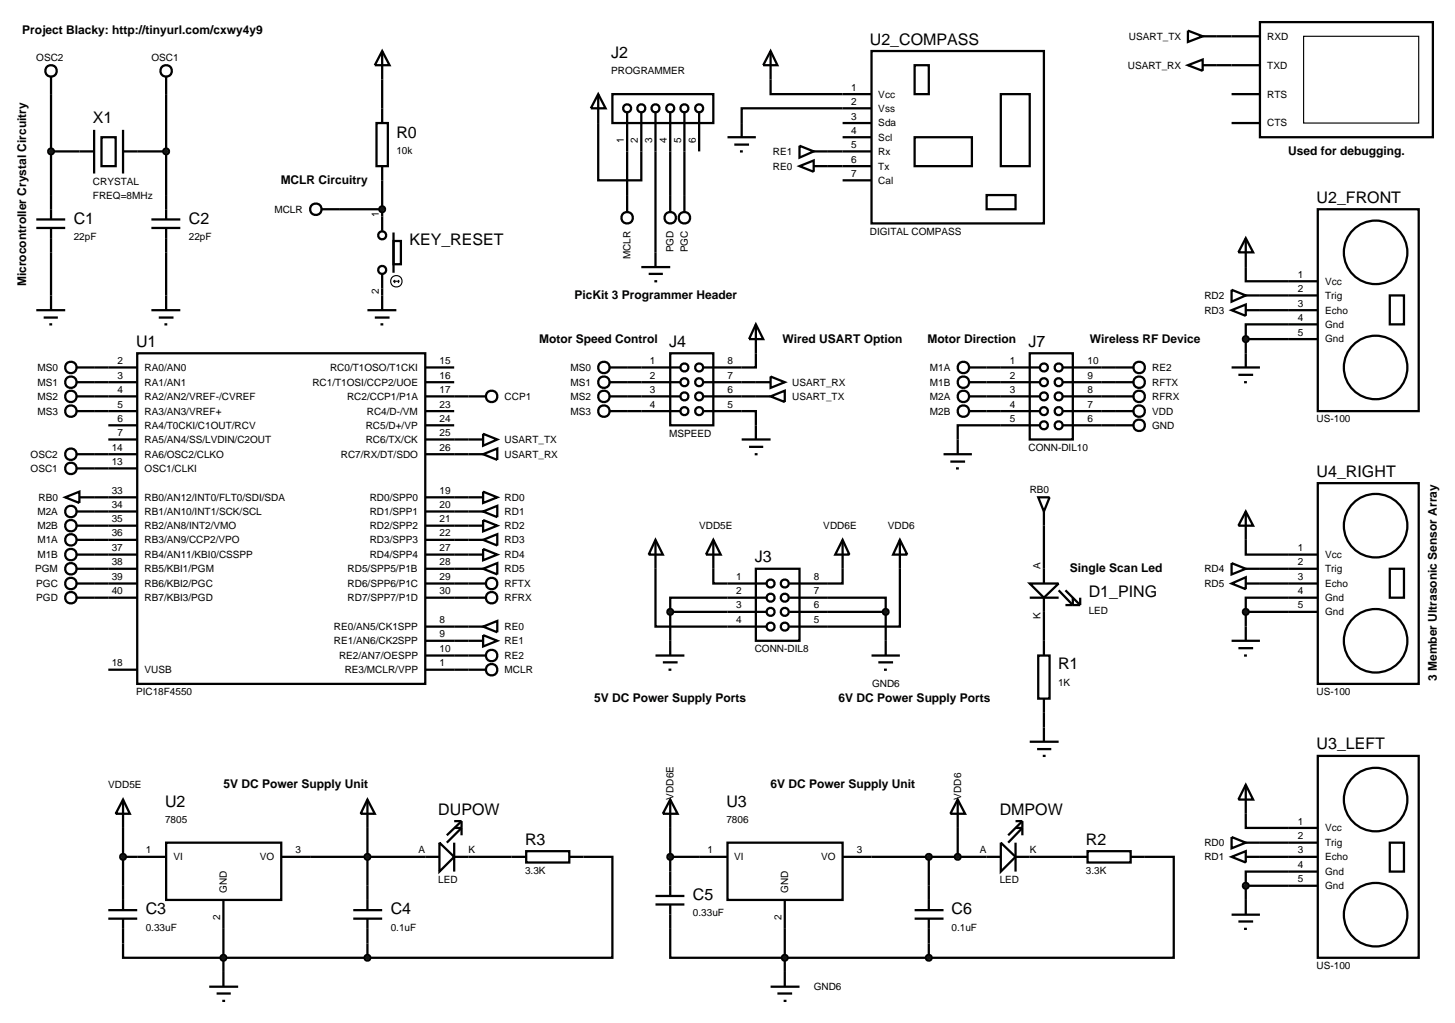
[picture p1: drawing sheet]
<svg xmlns="http://www.w3.org/2000/svg" width="257mm" height="180mm" viewBox="0 0 257 180" stroke-linecap="round" stroke-linejoin="round" font-family="sans-serif">
<g fill="none" stroke="#000" stroke-width=".4">
<path d="M9 13.5v25.2M29.3 16.6v22.1M67.4 14v5.1M135.9 14v2.6h12.7M148.6 19.1h-17.8v2.6M214.6 6.4h2.6M214.6 11.5h2.6M6.4 38.7h5.1M9 26.7h7.6M16.6 22.9v7.7M17.9 24.2h2.5v5.1h-2.5zM21.7 26.7h7.6"/>
<path d="M21.7 22.9v7.7M26.7 38.7h5.1M59.8 36.9h7.6M67.4 31.8v6.4M105.5 21.7v10.1h7.6v-5.1M110.6 26.7v7.7M115.6 26.7v17.8M118.2 26.7v7.7M120.7 26.7v7.7M146 26.7h2.6M146 29.3h2.6M6.4 54.7h5.1"/>
<path d="M6.4 40.2h5.1M7.7 56h2.5M8.7 57.2h.5M9 40.2v14.5M26.7 54.7h5.1M26.7 40.2h5.1M28 56h2.6M29 57.2h.5M29.3 40.2v14.5M67.4 50.9v1.2M219.7 47.1v2.5h7.6M219.7 59.8v2.5"/>
<path d="M219.7 59.8h7.6M222.2 52.1h5.1M222.2 54.7h5.1M227.3 57.2h-7.6v2.6M16.6 69.9h7.6M16.6 64.8h7.6M16.6 67.4h7.6M16.6 72.5h7.6M19.1 77.5h5.1M19.1 75h5.1M24.2 62.3h50.8v58.3h-50.8zM75 77.5h7.6"/>
<path d="M75 69.9h7.6M75 64.8h5.1M75 67.4h5.1M75 72.5h5.1M75 75h5.1M110.6 69.9h2.5M110.6 64.8h2.5M110.6 67.4h2.5M110.6 72.5h2.5M130.8 72.5h2.5v2.5M130.8 69.9h2.5M130.8 67.4h2.5"/>
<path d="M133.3 62.3v2.5h-2.5M174 69.9h2.5M174 64.8h2.5M174 67.4h2.5M174 72.5h2.5M176.5 75h-7.6v2.5M194.3 69.9h2.5M194.3 64.8h2.5M194.3 67.4h2.5M194.3 72.5h2.5M194.3 75h2.5M13.5 82.6h10.7"/>
<path d="M13.5 80.1h10.7M16.6 92.7h7.6M16.6 90.2h7.6M16.6 97.8h7.6M16.6 95.2h7.6M16.6 87.7h7.6M75 80.1h7.6M75 92.7h7.6M75 90.2h7.6M75 97.8h7.6M75 95.2h7.6M75 87.7h7.6"/>
<path d="M184.1 92.7v7.6M219.7 95.2v2.6h7.6M16.6 100.3h7.6M16.6 105.4h7.6M16.6 102.9h7.6M19.1 118.1h5.1M75 118.1h7.6M75 100.3h7.6M75 105.4h7.6M75 102.9h7.6M75 110.5h7.6M75 113h7.6"/>
<path d="M75 115.6h7.6M115.6 100.3v10.2h12.7M118.2 107.9h10.1M118.2 107.9v5.1M125.8 100.3v2.6h2.5M128.3 105.4h-10.1v2.5M146 105.4h10.2v2.5M146 107.9h10.2M148.6 100.3v2.6h-2.6M156.2 107.9v5.1M158.7 100.3v10.2h-12.7M184.1 107.9v5.1"/>
<path d="M219.7 107.9v2.6M219.7 107.9h7.6M222.2 100.3h5.1M222.2 102.9h5.1M227.3 105.4h-7.6v2.5M184.1 125.7v2.6M21.7 151.1h2.5M21.7 146v10.2M54.7 151.1h20.3M64.8 146v10.2M82.6 151.1h7.6M102.9 151.1h5.1v17.8h-43.2"/>
<path d="M118.2 151.1h5.1M118.2 146v7.7M153.7 151.1h20.3M163.8 151.1v5.1M168.9 146v5.1M181.6 151.1h7.6M201.9 151.1h5.1v17.8h-43.2M219.7 143.5v2.5h7.6M219.7 156.2v2.5M219.7 156.2h7.6M222.2 148.6h5.1M222.2 151.1h5.1"/>
<path d="M227.3 153.7h-7.6v2.5M21.7 166.4v2.5h43.1M39.4 163.8v7.6M64.8 166.4v2.5M118.2 163.8v5.1h45.6M138.4 163.8v7.6M163.8 166.4v2.5"/>
<circle cx="9" cy="12.5" r="1.01"/>
<circle cx="12.5" cy="80.1" r="1.01"/>
<circle cx="12.5" cy="82.6" r="1.01"/>
</g>
<path d="M8.6 26.4l.4-.2-.5 .5zM9 26.2l.4 .2 .1 .3zM9 27.2l.5-.5-.1 .3zM8.5 26.7l.5 .5-.3-.1z" fill="#004000" stroke="#000" stroke-width=".4"/>
<path d="M8.5 26.7l.5-.5 .5 .5-.5 .5z" fill="#004000"/>
<g fill="none" stroke="#000" stroke-width=".4">
<path d="M29.3 13.5v3.1"/>
<circle cx="29.3" cy="12.5" r="1.01"/>
</g>
<path d="M28.9 26.4l.4-.2-.5 .5zM29.3 26.2l.3 .1 .2 .4zM29.3 27.2l.5-.5-.2 .4zM28.8 26.7l.5 .5-.4-.2z" fill="#004000" stroke="#000" stroke-width=".4"/>
<path d="M28.8 26.7l.5-.5 .5 .5-.5 .5z" fill="#004000"/>
<g fill="none" stroke="#000" stroke-width=".4">
<path d="M67.4 19.1v2.6M66.4 21.7h2v7.6h-2zM67.4 29.3v2.5M67.4 38.2v2.5M64.8 54.7h5.1M66.1 56h2.6M67.1 57.2h.5M67.4 48.3v2.6M67.4 52.1v2.6M69.4 42.5h1.3v4.1h-1.3zM69.4 41v7.1"/>
<circle cx="67.4" cy="47.6" r=".7"/>
<circle cx="67.4" cy="41.5" r=".7"/>
</g>
<g fill="none" stroke="#000" stroke-width=".2">
<path d="M69.4 49.6h1M69.4 49.6l.3 .3M69.7 49.4l-.3 .2M70.2 49.4l.2 .2M70.4 49.6l-.2 .3"/>
<circle cx="69.9" cy="49.6" r="1.01"/>
</g>
<path d="M67 36.6l.4-.2-.5 .5zM67.4 36.4l.3 .1 .2 .4zM67.9 36.9l-.2 .4-.3 .1zM66.9 36.9l.5 .5-.4-.2z" fill="#004000" stroke="#000" stroke-width=".4"/>
<path d="M67.4 36.4l.5 .5-.5 .5-.5-.5z" fill="#004000"/>
<g fill="none" stroke="#000" stroke-width=".4">
<path d="M209.5 5.4l2.6 1-2.6 1zM209.5 11.5l2.6-1v2zM212.1 6.4h2.5M212.1 11.5h2.5M217.2 6.4h5M217.2 16.6h5M217.2 11.5h5M222.2 3.9h30.5v20.3h-30.5zM56.7 36.9h3.1M217.2 21.7h5M232.4 36.9h17.8v35.6h-17.8zM227.3 49.6h5.1"/>
<path d="M227.3 52.1h5.1M227.3 54.7h5.1M227.3 57.2h5.1M227.3 59.8h5.1M245.1 52.1h2.5v5.1h-2.5zM82.6 77.5h2.6M82.6 69.9h3.1M85.2 76.5l2.5 1-2.5 1.1zM82.6 80.1h2.6M85.2 80.1l2.5-1v2zM227.3 97.8h5.1M232.4 85.2h17.8v35.4h-17.8z"/>
<path d="M82.6 118.1h3.1M227.3 100.3h5.1M227.3 102.9h5.1M227.3 105.4h5.1M227.3 107.9h5.1M245.1 100.3h2.5v5.1h-2.5zM232.4 133.3h17.8v35.6h-17.8zM219.7 158.7v2.6M227.3 146h5.1M227.3 148.6h5.1M227.3 151.1h5.1M227.3 153.7h5.1"/>
<path d="M227.3 156.2h5.1M245.1 148.6h2.5v5.1h-2.5zM217.2 161.3h5M218.4 162.5h2.6M219.4 163.8h.5"/>
<circle cx="55.7" cy="36.9" r="1.01"/>
<circle cx="242.6" cy="44.5" r="5.6"/>
<circle cx="86.7" cy="69.9" r="1.01"/>
<circle cx="242.6" cy="64.8" r="5.6"/>
<circle cx="242.6" cy="92.7" r="5.6"/>
<circle cx="86.7" cy="118.1" r="1.01"/>
<circle cx="242.6" cy="113" r="5.6"/>
<circle cx="242.6" cy="141" r="5.6"/>
<circle cx="242.6" cy="161.3" r="5.6"/>
</g>
<path d="M229.9 6.4h20.3v15.3h-20.3z" fill="none" stroke="#000" stroke-width=".2"/>
<path d="M219.4 155.8l.3-.1-.5 .5zM219.7 155.7l.4 .2 .1 .3zM219.7 156.7l.5-.5-.2 .4zM219.2 156.2l.5 .5-.3-.1z" fill="#004000" stroke="#000" stroke-width=".4"/>
<path d="M219.7 155.7l.5 .5-.5 .5-.5-.5z" fill="#004000"/>
<path d="M217.2 64.8h5M218.4 66.1h2.6M219.4 67.4h.5M219.7 62.3v2.5M217.2 113h5M218.4 114.3h2.6M219.4 115.6h.5M219.7 110.5v2.5" fill="none" stroke="#000" stroke-width=".4"/>
<g fill="#004000" stroke="#000" stroke-width=".4">
<path d="M219.3 107.6l.4-.2-.5 .5zM219.7 107.4l.3 .1 .2 .4zM220.2 107.9l-.1 .3-.4 .2zM219.2 107.9l.5 .5-.4-.2z"/>
<path d="M219.4 59.4l.3-.1-.5 .5zM219.7 59.3l.4 .2 .1 .3zM219.7 60.3l.5-.5-.1 .3zM219.2 59.8l.5 .5-.3-.1z"/>
</g>
<g fill="#004000">
<path d="M219.2 107.9l.5-.5 .5 .5-.5 .5z"/>
<path d="M219.7 59.3l.5 .5-.5 .5-.5-.5z"/>
</g>
<g fill="none" stroke="#000" stroke-width=".4">
<path d="M135.9 9l1.2 2.5h-2.5zM135.9 9v5M148.6 16.6h5.1M148.6 19.1h5.1M153.7 9h30.4v30.4h-30.4zM161.3 11.5h2.5v5.1h-2.5zM176.5 16.6h5.1v12.7h-5.1zM128.3 24.2h5M129.5 25.5h2.6M130.5 26.7h.5M130.8 21.7v2.5M141 25.7l2.5 1-2.5 1.1z"/>
<path d="M141 29.3l2.5-1v2zM143.5 26.7h2.5M143.5 29.3h2.5M148.6 21.7h5.1M148.6 24.2h5.1M148.6 26.7h5.1M148.6 29.3h5.1M148.6 31.8h5.1M161.3 24.2h10.1v5.1h-10.1zM174 34.4h5.1v2.5h-5.1zM217.2 51.1l2.5 1-2.5 1.1zM217.2 54.7l2.5-1v2z"/>
<path d="M219.7 42l1.3 2.5h-2.6zM219.7 42v5.1M219.7 52.1h2.5M219.7 54.7h2.5M11.5 87.7l2.5-1v2zM13.5 92.7h3.1M13.5 90.2h3.1M13.5 97.8h3.1M13.5 95.2h3.1M14 87.7h2.6M82.6 92.7h2.6M82.6 90.2h2.6"/>
<path d="M82.6 97.8h2.6M82.6 95.2h2.6M82.6 87.7h2.6M85.2 90.2l2.5-1v2zM85.2 86.7l2.5 1-2.5 1zM85.2 95.2l2.5-1v2zM85.2 91.7l2.5 1-2.5 1zM85.2 96.8l2.5 1-2.5 1zM183.1 87.7h2l-1 2.5zM184.1 90.2v2.5M217.2 99.3l2.5 1-2.5 1zM219.7 90.2l1.3 2.5h-2.6z"/>
<path d="M219.7 90.2v5M13.5 100.3h3.1M13.5 105.4h3.1M13.5 102.9h3.1M82.6 100.3h2.6M82.6 110.5h2.6M82.6 113h2.6M85.2 100.3l2.5-1v2zM85.2 110.5l2.5-1v2zM85.2 112l2.5 1-2.5 1zM181.6 102.9h5.1l-2.6 2.5zM181.6 105.4h5.1"/>
<path d="M183.1 115.6h2v7.6h-2zM184.1 100.3v2.6M184.1 105.4v2.5M184.1 113v2.6M186.7 104.1l2.5 2.6v-1.3M187.9 104.1l2.6 2.6M187.9 106.7h2.6M190.5 105.4v1.3M217.2 102.9l2.5-1.1v2.1zM219.7 100.3h2.5M219.7 102.9h2.5M184.1 123.2v2.5"/>
<path d="M219.7 138.4l1.3 2.6h-2.6zM219.7 138.4v5.1M24.2 151.1h5.1M29.3 148.6h20.3v10.1h-20.3zM39.4 158.7v5.1M49.6 151.1h5.1M64.8 141l1.3 2.5h-2.5zM64.8 141v5M64.8 156.2v4.3M217.2 147.6l2.5 1-2.5 1zM217.2 151.1l2.5-1v2zM219.7 148.6h2.5"/>
<path d="M219.7 151.1h2.5M36.9 174h5.1M38.2 175.2h2.5M39.2 176.5h.5M39.4 171.4v2.6M62.3 160.5h5.1M62.3 162h5.1M64.8 162v4.4"/>
<circle cx="12.5" cy="90.2" r="1.01"/>
<circle cx="12.5" cy="97.8" r="1.01"/>
<circle cx="12.5" cy="95.2" r="1.01"/>
<circle cx="12.5" cy="92.7" r="1.01"/>
<circle cx="12.5" cy="102.9" r="1.01"/>
<circle cx="12.5" cy="100.3" r="1.01"/>
<circle cx="12.5" cy="105.4" r="1.01"/>
</g>
<g fill="#004000" stroke="#000" stroke-width=".4">
<path d="M39.1 168.5l.3-.1-.5 .5zM39.4 168.4l.4 .2 .1 .3zM39.9 168.9l-.2 .4-.3 .1zM38.9 168.9l.5 .5-.4-.2z"/>
<path d="M64.4 150.8l.4-.2-.5 .5zM64.8 150.6l.4 .2 .1 .3zM64.8 151.6l.5-.5-.2 .4zM64.3 151.1l.5 .5-.4-.2z"/>
</g>
<g fill="#004000">
<path d="M39.4 168.4l.5 .5-.5 .5-.5-.5z"/>
<path d="M64.8 150.6l.5 .5-.5 .5-.5-.5z"/>
</g>
<g fill="none" stroke="#000" stroke-width=".4">
<path d="M21.7 156.2v4.3M75 151.1h2.5M77.5 148.6l2.6 2.5-2.6 2.6zM80.1 148.6v5.1M80.1 146h1.3l-2.6 2.6M80.1 144.8h1.3M80.1 151.1h2.5M81.4 144.8l-2.6 2.5M81.4 144.8v2.5M90.2 151.1h2.6M92.8 150.1h7.6v2h-7.6zM100.4 151.1h2.5"/>
<path d="M19.1 160.5h5.1M19.1 162h5.1M21.7 162v4.4"/>
</g>
<path d="M64.5 168.5l.3-.1-.5 .5zM64.8 168.4l.4 .2 .1 .3zM64.8 169.4l.5-.5-.2 .4zM64.3 168.9l.5 .5-.4-.2z" fill="#004000" stroke="#000" stroke-width=".4"/>
<path d="M64.8 168.4l.5 .5-.5 .5-.5-.5z" fill="#004000"/>
<g fill="none" stroke="#000" stroke-width=".4">
<path d="M108 16.6h17.8v5.1h-17.8zM110.6 19.9v6.8M113.1 19.9v6.8M115.6 19.9v6.8M118.2 19.9v6.8M120.7 19.9v6.8M123.3 19.9v6.8M110.6 34.4v3M118.2 34.4v3M120.7 34.4v3M13.5 64.8h3.1M13.5 67.4h3.1"/>
<path d="M13.5 69.9h3.1M13.5 72.5h3.1M107.5 64.8h3.1M107.5 67.4h3.1M107.5 69.9h3.1M107.5 72.5h3.1M113.1 64.8h6.9M113.1 67.4h6.9M113.1 69.9h6.9M113.1 72.5h6.9M118.2 62.3h7.6v12.7h-7.6zM124 64.8h6.8"/>
<path d="M124 67.4h6.8M124 69.9h6.8M124 72.5h6.8M181.6 130.8h5.1M182.9 132.1h2.5M183.9 133.3h.5M184.1 128.3v2.5M123.3 151.1h5M128.3 148.6h20.3v10.1h-20.3zM138.4 158.7v5.1M148.6 151.1h5.1M163.8 156.2v4.3"/>
<path d="M161.3 160.5h5.1M161.3 162h5.1M163.8 162v4.4"/>
<circle cx="110.6" cy="19.1" r=".7"/>
<circle cx="113.1" cy="19.1" r=".7"/>
<circle cx="115.6" cy="19.1" r=".7"/>
<circle cx="118.2" cy="19.1" r=".7"/>
<circle cx="120.7" cy="19.1" r=".7"/>
<circle cx="123.3" cy="19.1" r=".7"/>
<circle cx="110.6" cy="38.4" r="1.01"/>
<circle cx="118.2" cy="38.4" r="1.01"/>
<circle cx="120.7" cy="38.4" r="1.01"/>
<circle cx="12.5" cy="64.8" r="1.01"/>
<circle cx="12.5" cy="67.4" r="1.01"/>
<circle cx="12.5" cy="72.5" r="1.01"/>
<circle cx="12.5" cy="69.9" r="1.01"/>
<circle cx="106.5" cy="67.4" r="1.01"/>
<circle cx="106.5" cy="64.8" r="1.01"/>
<circle cx="106.5" cy="72.5" r="1.01"/>
<circle cx="106.5" cy="69.9" r="1.01"/>
<circle cx="120.7" cy="64.8" r=".7"/>
<circle cx="120.7" cy="67.4" r=".7"/>
<circle cx="120.7" cy="72.5" r=".7"/>
<circle cx="120.7" cy="69.9" r=".7"/>
<circle cx="123.3" cy="69.9" r=".7"/>
<circle cx="123.3" cy="72.5" r=".7"/>
<circle cx="123.3" cy="64.8" r=".7"/>
<circle cx="123.3" cy="67.4" r=".7"/>
</g>
<path d="M163.4 150.8l.4-.2-.5 .5zM163.8 150.6l.4 .2 .1 .3zM164.3 151.1l-.2 .4-.3 .1zM163.3 151.1l.5 .5-.3-.1z" fill="#004000" stroke="#000" stroke-width=".4"/>
<path d="M163.8 150.6l.5 .5-.5 .5-.5-.5z" fill="#004000"/>
<path d="M174 151.1h2.5M176.5 148.6l2.6 2.5-2.6 2.6zM179.1 148.6v5.1M179.1 146h1.2l-2.5 2.6M179.1 144.8h1.2M179.1 151.1h2.5M180.3 144.8l-2.5 2.5M180.3 144.8v2.5M189.2 151.1h2.6M191.8 150.1h7.6v2h-7.6zM199.4 151.1h2.5" fill="none" stroke="#000" stroke-width=".4"/>
<path d="M163.5 168.5l.3-.1-.5 .5zM163.8 168.4l.4 .2 .1 .3zM164.3 168.9l-.2 .4-.3 .1zM163.3 168.9l.5 .5-.3-.1z" fill="#004000" stroke="#000" stroke-width=".4"/>
<path d="M163.8 168.4l.5 .5-.5 .5-.5-.5z" fill="#004000"/>
<path d="M115.6 158h5.1M115.6 159.5h5.1M118.2 153.7v4.3M118.2 159.5v4.3" fill="none" stroke="#000" stroke-width=".4"/>
<path d="M138.1 168.5l.3-.1-.5 .5zM138.4 168.4l.4 .2 .1 .3zM138.9 168.9l-.2 .4-.3 .1zM137.9 168.9l.5 .5-.3-.1z" fill="#004000" stroke="#000" stroke-width=".4"/>
<path d="M138.4 168.4l.5 .5-.5 .5-.5-.5z" fill="#004000"/>
<g fill="none" stroke="#000" stroke-width=".4">
<path d="M133.3 57.2l1.3 2.6h-2.5zM133.3 57.2v5.1M130.8 77.5h5.1M132.1 78.8h2.5M133.3 75v2.5M133.3 69.9h2.6M133.3 67.4h2.6M135.9 69.9l2.5-1v2zM135.9 66.4l2.5 1-2.5 1zM133.1 80.1h.5M168.9 141l1.3 2.5h-2.6zM168.9 141v5"/>
<path d="M135.9 174h5.1M137.1 175.2h2.6M138.2 176.5h.5M138.4 171.4v2.6"/>
</g>
<path d="M168.5 150.8l.4-.2-.5 .5zM168.9 150.6l.4 .2 .1 .3zM169.4 151.1l-.2 .4-.3 .1zM168.4 151.1l.5 .5-.3-.1z" fill="#004000" stroke="#000" stroke-width=".4"/>
<path d="M168.4 151.1l.5-.5 .5 .5-.5 .5z" fill="#004000"/>
<g fill="none" stroke="#000" stroke-width=".4">
<path d="M67.4 9l1.3 2.5h-2.6zM67.4 9v5M168.9 77.5v2.6M170.9 64.8h3.1M170.9 67.4h3.1M170.9 69.9h3.1M170.9 72.5h3.1M176.5 64.8h6.9M176.5 67.4h6.9M176.5 69.9h6.9M176.5 72.5h6.9M176.5 75h6.9"/>
<path d="M181.6 62.3h7.6v15.2h-7.6zM187.4 64.8h6.9M187.4 67.4h6.9M187.4 69.9h6.9M187.4 72.5h6.9M187.4 75h6.9M196.8 64.8h3.1M196.8 67.4h3.1M196.8 69.9h3.1M196.8 72.5h3.1M196.8 75h3.1M166.4 80.1h5"/>
<path d="M167.6 81.4h2.6M168.6 82.6h.5M82.6 102.9h3.1M82.6 105.4h3.1M82.6 115.6h3.1M128.3 102.9h6.8M128.3 105.4h6.8M128.3 107.9h6.8M128.3 110.5h6.8M133.3 100.3h7.7v12.7h-7.7zM139.2 102.9h6.8M139.2 105.4h6.8"/>
<path d="M139.2 107.9h6.8M139.2 110.5h6.8"/>
<circle cx="169.9" cy="64.8" r="1.01"/>
<circle cx="169.9" cy="67.4" r="1.01"/>
<circle cx="169.9" cy="72.5" r="1.01"/>
<circle cx="169.9" cy="69.9" r="1.01"/>
<circle cx="184.1" cy="64.8" r=".7"/>
<circle cx="184.1" cy="67.4" r=".7"/>
<circle cx="184.1" cy="75" r=".7"/>
<circle cx="184.1" cy="72.5" r=".7"/>
<circle cx="184.1" cy="69.9" r=".7"/>
<circle cx="186.7" cy="75" r=".7"/>
<circle cx="186.7" cy="69.9" r=".7"/>
<circle cx="186.7" cy="72.5" r=".7"/>
<circle cx="186.7" cy="64.8" r=".7"/>
<circle cx="186.7" cy="67.4" r=".7"/>
<circle cx="200.9" cy="75" r="1.01"/>
<circle cx="200.9" cy="69.9" r="1.01"/>
<circle cx="200.9" cy="72.5" r="1.01"/>
<circle cx="200.9" cy="67.4" r="1.01"/>
<circle cx="200.9" cy="64.8" r="1.01"/>
<circle cx="86.7" cy="105.4" r="1.01"/>
<circle cx="86.7" cy="115.6" r="1.01"/>
<circle cx="86.7" cy="102.9" r="1.01"/>
<circle cx="135.9" cy="107.9" r=".7"/>
<circle cx="135.9" cy="102.9" r=".7"/>
<circle cx="135.9" cy="105.4" r=".7"/>
<circle cx="135.9" cy="110.5" r=".7"/>
<circle cx="138.4" cy="107.9" r=".7"/>
<circle cx="138.4" cy="102.9" r=".7"/>
<circle cx="138.4" cy="105.4" r=".7"/>
<circle cx="138.4" cy="110.5" r=".7"/>
</g>
<g fill="#004000" stroke="#000" stroke-width=".4">
<path d="M21.3 150.8l.4-.2-.5 .5zM21.7 150.6l.4 .2 .1 .3zM22.2 151.1l-.2 .4-.3 .1zM21.2 151.1l.5 .5-.3-.1z"/>
<path d="M117.8 150.8l.4-.2-.5 .5zM118.2 150.6l.3 .1 .2 .4zM118.7 151.1l-.2 .4-.3 .1zM117.7 151.1l.5 .5-.3-.1z"/>
</g>
<g fill="#004000">
<path d="M21.2 151.1l.5-.5 .5 .5-.5 .5z"/>
<path d="M118.2 150.6l.5 .5-.5 .5-.5-.5z"/>
</g>
<path d="M125.8 95.2l1.3 2.6h-2.6zM125.8 95.2v5.1M115.6 115.6h5.1M116.9 116.8h2.6M117.9 118.1h.5M118.2 113v2.6M21.7 141l1.2 2.5h-2.5zM21.7 141v5M118.2 141l1.3 2.5h-2.6zM118.2 141v5" fill="none" stroke="#000" stroke-width=".4"/>
<path d="M117.9 107.5l.3-.1-.5 .5zM118.2 107.4l.3 .1 .2 .4zM118.7 107.9l-.2 .4-.3 .1zM117.7 107.9l.5 .5-.4-.2z" fill="#004000" stroke="#000" stroke-width=".4"/>
<path d="M118.2 107.4l.5 .5-.5 .5-.5-.5z" fill="#004000"/>
<path d="M115.6 95.2l1.3 2.6h-2.5zM115.6 95.2v5.1M148.6 95.2l1.2 2.6h-2.5zM148.6 95.2v5.1M158.7 95.2l1.3 2.6h-2.5zM158.7 95.2v5.1M153.7 115.6h5M154.9 116.8h2.6M155.9 118.1h.5M156.2 113v2.6" fill="none" stroke="#000" stroke-width=".4"/>
<path d="M155.8 107.6l.4-.2-.5 .5zM156.2 107.4l.3 .1 .2 .4zM156.7 107.9l-.1 .3-.4 .2zM155.7 107.9l.5 .5-.3-.1z" fill="#004000" stroke="#000" stroke-width=".4"/>
<path d="M155.7 107.9l.5-.5 .5 .5-.5 .5z" fill="#004000"/>
<path d="M105.5 16.6l1.3 2.5h-2.6zM105.5 16.6v5.1M113.1 47.1h5.1M114.4 48.3h2.5M115.4 49.6h.5M115.6 44.5v2.6" fill="none" stroke="#000" stroke-width=".4"/>
<g font-size="2.8">
<text x="107.8" y="10.3">J2</text>
<text x="153.4" y="7.9">U2_COMPASS</text>
<text x="16.4" y="21.8">X1</text>
<text x="69.9" y="24.3">R0</text>
<text x="232.2" y="35.8">U2_FRONT</text>
<text x="13" y="39.5">C1</text>
<text x="33.3" y="39.5">C2</text>
<text x="72.2" y="43.3">KEY_RESET</text>
<text x="24" y="61.2">U1</text>
<text x="118" y="61.2">J4</text>
<text x="181.4" y="61.2">J7</text>
<text x="232.2" y="84.1">U4_RIGHT</text>
<text x="133.1" y="99.2">J3</text>
<text x="192" y="105.4">D1_PING</text>
<text x="186.6" y="118.1">R1</text>
<text x="232.2" y="132.2">U3_LEFT</text>
<text x="29.1" y="142.3">U2</text>
<text x="77.3" y="143.7">DUPOW</text>
<text x="128.1" y="142.3">U3</text>
<text x="176.3" y="143.7">DMPOW</text>
<text x="92.6" y="149">R3</text>
<text x="191.5" y="149">R2</text>
<text x="25.7" y="161.3">C3</text>
<text x="68.9" y="161.3">C4</text>
<text x="122.2" y="158.8">C5</text>
<text x="167.8" y="161.3">C6</text>
</g>
<g font-size="2.1">
<text x="3.9" y="5.9">Project Blacky: http://tinyurl.com/cxwy4y9</text>
<text x="227.2" y="27.3">Used for debugging.</text>
<text x="49.5" y="32.4">MCLR Circuitry</text>
<text x="4.6" y="50.5" transform="rotate(-90 4.6 50.5)">Microcontroller Crystal Circuitry</text>
<text x="101.3" y="52.7">PicKit 3 Programmer Header</text>
<text x="95.1" y="60.4">Motor Speed Control</text>
<text x="138" y="60.4">Wired USART Option</text>
<text x="163.6" y="60.4">Motor Direction</text>
<text x="192.2" y="60.4">Wireless RF Device</text>
<text x="188.7" y="100.9">Single Scan Led</text>
<text x="104.8" y="123.8">5V DC Power Supply Ports</text>
<text x="147.9" y="123.8">6V DC Power Supply Ports</text>
<text x="253.4" y="120.1" transform="rotate(-90 253.4 120.1)">3 Member Ultrasonic Sensor Array</text>
<text x="39.4" y="139">5V DC Power Supply Unit</text>
<text x="135.9" y="139">6V DC Power Supply Unit</text>
</g>
<g font-size="1.8">
<text x="6.4" y="10.8">OSC2</text>
<text x="26.7" y="10.8">OSC1</text>
<text x="199.1" y="7">USART_TX</text>
<text x="223.5" y="7">RXD</text>
<text x="107.8" y="13.1">PROGRAMMER</text>
<text x="150.1" y="16">1</text>
<text x="154.9" y="17.2">Vcc</text>
<text x="198.9" y="12.1">USART_RX</text>
<text x="223.5" y="17.2">RTS</text>
<text x="223.5" y="12.1">TXD</text>
<text x="150.1" y="18.5">2</text>
<text x="150.1" y="21.1">3</text>
<text x="150.1" y="23.6">4</text>
<text x="154.9" y="19.7">Vss</text>
<text x="154.9" y="22.3">Sda</text>
<text x="223.5" y="22.3">CTS</text>
<text x="69.9" y="27.1">10k</text>
<text x="110" y="25.2" transform="rotate(-90 110 25.2)">1</text>
<text x="112.5" y="25.2" transform="rotate(-90 112.5 25.2)">2</text>
<text x="115" y="25.2" transform="rotate(-90 115 25.2)">3</text>
<text x="117.6" y="25.2" transform="rotate(-90 117.6 25.2)">4</text>
<text x="120.1" y="25.2" transform="rotate(-90 120.1 25.2)">5</text>
<text x="122.7" y="25.2" transform="rotate(-90 122.7 25.2)">6</text>
<text x="136.3" y="27.3">RE1</text>
<text x="136.3" y="29.9">RE0</text>
<text x="150.1" y="26.1">5</text>
<text x="150.1" y="28.7">6</text>
<text x="154.9" y="24.8">Scl</text>
<text x="154.9" y="27.3">Rx</text>
<text x="154.9" y="29.9">Tx</text>
<text x="16.4" y="32.6">CRYSTAL</text>
<text x="16.4" y="35.1">FREQ=8MHz</text>
<text x="150.1" y="31.2">7</text>
<text x="154.9" y="32.4">Cal</text>
<text x="48.4" y="37.5">MCLR</text>
<text x="66.8" y="38.2" transform="rotate(-90 66.8 38.2)">1</text>
<text x="153.4" y="41.5">DIGITAL COMPASS</text>
<text x="13" y="42.3">22pF</text>
<text x="33.3" y="42.3">22pF</text>
<text x="111.2" y="45.7" transform="rotate(-90 111.2 45.7)">MCLR</text>
<text x="118.8" y="44.5" transform="rotate(-90 118.8 44.5)">PGD</text>
<text x="121.3" y="44.5" transform="rotate(-90 121.3 44.5)">PGC</text>
<text x="66.8" y="51.9" transform="rotate(-90 66.8 51.9)">2</text>
<text x="212.4" y="52.7">RD2</text>
<text x="228.9" y="49">1</text>
<text x="228.9" y="51.5">2</text>
<text x="233.7" y="50.2">Vcc</text>
<text x="233.7" y="52.7">Trig</text>
<text x="212.4" y="55.3">RD3</text>
<text x="228.9" y="54.1">3</text>
<text x="228.9" y="56.6">4</text>
<text x="228.9" y="59.2">5</text>
<text x="233.7" y="55.3">Echo</text>
<text x="233.7" y="57.8">Gnd</text>
<text x="6.6" y="65.4">MS0</text>
<text x="20.7" y="64.2">2</text>
<text x="25.5" y="65.4">RA0/AN0</text>
<text x="58.2" y="65.4">RC0/T1OSO/T1CKI</text>
<text x="77.5" y="64.2">15</text>
<text x="100.6" y="65.4">MS0</text>
<text x="114.6" y="64.2">1</text>
<text x="128.3" y="64.2">8</text>
<text x="164" y="65.4">M1A</text>
<text x="178.1" y="64.2">1</text>
<text x="191.8" y="64.2">10</text>
<text x="203.2" y="65.4">RE2</text>
<text x="233.7" y="60.4">Gnd</text>
<text x="6.6" y="68">MS1</text>
<text x="6.6" y="70.5">MS2</text>
<text x="20.7" y="66.8">3</text>
<text x="20.7" y="69.3">4</text>
<text x="20.7" y="71.9">5</text>
<text x="25.5" y="68">RA1/AN1</text>
<text x="25.5" y="70.5">RA2/AN2/VREF-/CVREF</text>
<text x="55.1" y="68">RC1/T1OSI/CCP2/UOE</text>
<text x="61.2" y="70.5">RC2/CCP1/P1A</text>
<text x="77.5" y="66.8">16</text>
<text x="77.5" y="69.3">17</text>
<text x="77.5" y="71.9">23</text>
<text x="89" y="70.5">CCP1</text>
<text x="100.6" y="68">MS1</text>
<text x="100.6" y="70.5">MS2</text>
<text x="114.6" y="66.8">2</text>
<text x="114.6" y="69.3">3</text>
<text x="114.6" y="71.9">4</text>
<text x="128.3" y="66.8">7</text>
<text x="128.3" y="69.3">6</text>
<text x="128.3" y="71.9">5</text>
<text x="139.7" y="70.5">USART_TX</text>
<text x="139.7" y="68">USART_RX</text>
<text x="164" y="68">M1B</text>
<text x="164" y="70.5">M2A</text>
<text x="178.1" y="66.8">2</text>
<text x="178.1" y="69.3">3</text>
<text x="178.1" y="71.9">4</text>
<text x="191.8" y="66.8">9</text>
<text x="191.8" y="69.3">8</text>
<text x="191.8" y="71.9">7</text>
<text x="203.2" y="68">RFTX</text>
<text x="203.2" y="70.5">RFRX</text>
<text x="6.6" y="73.1">MS3</text>
<text x="20.7" y="74.4">6</text>
<text x="20.7" y="76.9">7</text>
<text x="25.5" y="73.1">RA3/AN3/VREF+</text>
<text x="25.5" y="75.6">RA4/T0CKI/C1OUT/RCV</text>
<text x="64.5" y="75.6">RC5/D+/VP</text>
<text x="64.7" y="73.1">RC4/D-/VM</text>
<text x="77.5" y="74.4">24</text>
<text x="77.5" y="76.9">25</text>
<text x="100.6" y="73.1">MS3</text>
<text x="118" y="77">MSPEED</text>
<text x="164" y="73.1">M2B</text>
<text x="178.1" y="74.4">5</text>
<text x="191.8" y="74.4">6</text>
<text x="203.2" y="73.1">VDD</text>
<text x="203.2" y="75.6">GND</text>
<text x="232.2" y="74.5">US-100</text>
<text x="5.4" y="83.2">OSC1</text>
<text x="5.4" y="80.7">OSC2</text>
<text x="19.7" y="79.5">14</text>
<text x="19.7" y="82">13</text>
<text x="25.5" y="78.1">RA5/AN4/SS/LVDIN/C2OUT</text>
<text x="25.5" y="80.7">RA6/OSC2/CLKO</text>
<text x="25.5" y="83.2">OSC1/CLKI</text>
<text x="60.1" y="80.7">RC7/RX/DT/SDO</text>
<text x="64.5" y="78.1">RC6/TX/CK</text>
<text x="77.5" y="79.5">26</text>
<text x="89" y="80.7">USART_RX</text>
<text x="89" y="78.1">USART_TX</text>
<text x="181.4" y="79.6">CONN-DIL10</text>
<text x="6.8" y="88.3">RB0</text>
<text x="19.7" y="87.1">33</text>
<text x="19.7" y="89.6">34</text>
<text x="25.5" y="88.3">RB0/AN12/INT0/FLT0/SDI/SDA</text>
<text x="65.2" y="88.3">RD0/SPP0</text>
<text x="77.5" y="87.1">19</text>
<text x="77.5" y="89.6">20</text>
<text x="89" y="88.3">RD0</text>
<text x="181.6" y="87">RB0</text>
<text x="6.6" y="93.3">M2B</text>
<text x="6.6" y="90.8">M2A</text>
<text x="6.6" y="95.8">M1A</text>
<text x="19.7" y="92.1">35</text>
<text x="19.7" y="94.6">36</text>
<text x="25.5" y="90.8">RB1/AN10/INT1/SCK/SCL</text>
<text x="25.5" y="93.3">RB2/AN8/INT2/VMO</text>
<text x="25.5" y="95.8">RB3/AN9/CCP2/VPO</text>
<text x="65.2" y="90.8">RD1/SPP1</text>
<text x="65.2" y="93.3">RD2/SPP2</text>
<text x="65.2" y="95.8">RD3/SPP3</text>
<text x="77.5" y="92.1">21</text>
<text x="77.5" y="94.6">22</text>
<text x="89" y="90.8">RD1</text>
<text x="89" y="95.8">RD3</text>
<text x="89" y="93.3">RD2</text>
<text x="123.3" y="93.3">VDD5E</text>
<text x="145.2" y="93.3">VDD6E</text>
<text x="156.6" y="93.3">VDD6</text>
<text x="6.2" y="100.9">PGM</text>
<text x="6.6" y="98.4">M1B</text>
<text x="19.7" y="97.2">37</text>
<text x="19.7" y="99.7">38</text>
<text x="25.5" y="98.4">RB4/AN11/KBI0/CSSPP</text>
<text x="25.5" y="100.9">RB5/KBI1/PGM</text>
<text x="61.3" y="100.9">RD5/SPP5/P1B</text>
<text x="65.2" y="98.4">RD4/SPP4</text>
<text x="77.5" y="97.2">27</text>
<text x="77.5" y="99.7">28</text>
<text x="89" y="100.9">RD5</text>
<text x="89" y="98.4">RD4</text>
<text x="183.5" y="100.3" transform="rotate(-90 183.5 100.3)">A</text>
<text x="212.4" y="100.9">RD4</text>
<text x="228.9" y="97.2">1</text>
<text x="228.9" y="99.7">2</text>
<text x="233.7" y="98.4">Vcc</text>
<text x="233.7" y="100.9">Trig</text>
<text x="6.4" y="106">PGD</text>
<text x="6.4" y="103.5">PGC</text>
<text x="19.7" y="102.3">39</text>
<text x="19.7" y="104.8">40</text>
<text x="25.5" y="103.5">RB6/KBI2/PGC</text>
<text x="25.5" y="106">RB7/KBI3/PGD</text>
<text x="61.3" y="103.5">RD6/SPP6/P1C</text>
<text x="61.3" y="106">RD7/SPP7/P1D</text>
<text x="77.5" y="102.3">29</text>
<text x="77.5" y="104.8">30</text>
<text x="89" y="103.5">RFTX</text>
<text x="89" y="106">RFRX</text>
<text x="129.8" y="102.3">1</text>
<text x="129.8" y="104.8">2</text>
<text x="129.8" y="107.3">3</text>
<text x="143.5" y="102.3">8</text>
<text x="143.5" y="104.8">7</text>
<text x="143.5" y="107.3">6</text>
<text x="212.4" y="103.5">RD5</text>
<text x="228.9" y="102.3">3</text>
<text x="228.9" y="104.8">4</text>
<text x="228.9" y="107.3">5</text>
<text x="233.7" y="103.5">Echo</text>
<text x="233.7" y="106">Gnd</text>
<text x="58.9" y="111.1">RE0/AN5/CK1SPP</text>
<text x="58.9" y="113.6">RE1/AN6/CK2SPP</text>
<text x="77.5" y="109.9">8</text>
<text x="77.5" y="112.4">9</text>
<text x="89" y="111.1">RE0</text>
<text x="89" y="113.6">RE1</text>
<text x="129.8" y="109.9">4</text>
<text x="143.5" y="109.9">5</text>
<text x="183.5" y="109.1" transform="rotate(-90 183.5 109.1)">K</text>
<text x="192" y="108.3">LED</text>
<text x="233.7" y="108.5">Gnd</text>
<text x="19.7" y="117.5">18</text>
<text x="25.5" y="118.7">VUSB</text>
<text x="59.8" y="116.2">RE2/AN7/OESPP</text>
<text x="60.8" y="118.7">RE3/MCLR/VPP</text>
<text x="77.5" y="115">10</text>
<text x="77.5" y="117.5">1</text>
<text x="89" y="118.7">MCLR</text>
<text x="89" y="116.2">RE2</text>
<text x="133.1" y="115">CONN-DIL8</text>
<text x="24" y="122.6">PIC18F4550</text>
<text x="153.8" y="121.2">GND6</text>
<text x="186.6" y="121">1K</text>
<text x="232.2" y="122.6">US-100</text>
<text x="19.1" y="139">VDD5E</text>
<text x="118.8" y="141" transform="rotate(-90 118.8 141)">VDD6E</text>
<text x="169.5" y="141" transform="rotate(-90 169.5 141)">VDD6</text>
<text x="29.1" y="145.1">7805</text>
<text x="128.1" y="145.1">7806</text>
<text x="212.4" y="149.2">RD0</text>
<text x="228.9" y="145.4">1</text>
<text x="228.9" y="148">2</text>
<text x="233.7" y="146.6">Vcc</text>
<text x="233.7" y="149.2">Trig</text>
<text x="25.7" y="150.5">1</text>
<text x="30.6" y="151.7">VI</text>
<text x="45.8" y="151.7">VO</text>
<text x="52.1" y="150.5">3</text>
<text x="73.8" y="150.5">A</text>
<text x="77.3" y="155.7">LED</text>
<text x="82.6" y="150.5">K</text>
<text x="92.6" y="154.1">3.3K</text>
<text x="124.8" y="150.5">1</text>
<text x="129.5" y="151.7">VI</text>
<text x="144.8" y="151.7">VO</text>
<text x="151.1" y="150.5">3</text>
<text x="172.8" y="150.5">A</text>
<text x="176.3" y="155.7">LED</text>
<text x="181.6" y="150.5">K</text>
<text x="191.5" y="154.1">3.3K</text>
<text x="212.4" y="151.7">RD1</text>
<text x="228.9" y="150.5">3</text>
<text x="228.9" y="153.1">4</text>
<text x="228.9" y="155.6">5</text>
<text x="233.7" y="151.7">Echo</text>
<text x="233.7" y="154.3">Gnd</text>
<text x="40" y="157.5" transform="rotate(-90 40 157.5)">GND</text>
<text x="122.2" y="161.6">0.33uF</text>
<text x="139" y="157.5" transform="rotate(-90 139 157.5)">GND</text>
<text x="233.7" y="156.8">Gnd</text>
<text x="25.7" y="164.1">0.33uF</text>
<text x="38.8" y="162.3" transform="rotate(-90 38.8 162.3)">2</text>
<text x="68.9" y="164.1">0.1uF</text>
<text x="137.8" y="162.3" transform="rotate(-90 137.8 162.3)">2</text>
<text x="167.8" y="164.1">0.1uF</text>
<text x="232.2" y="170.9">US-100</text>
<text x="143.5" y="174.6">GND6</text>
</g>
</svg>
